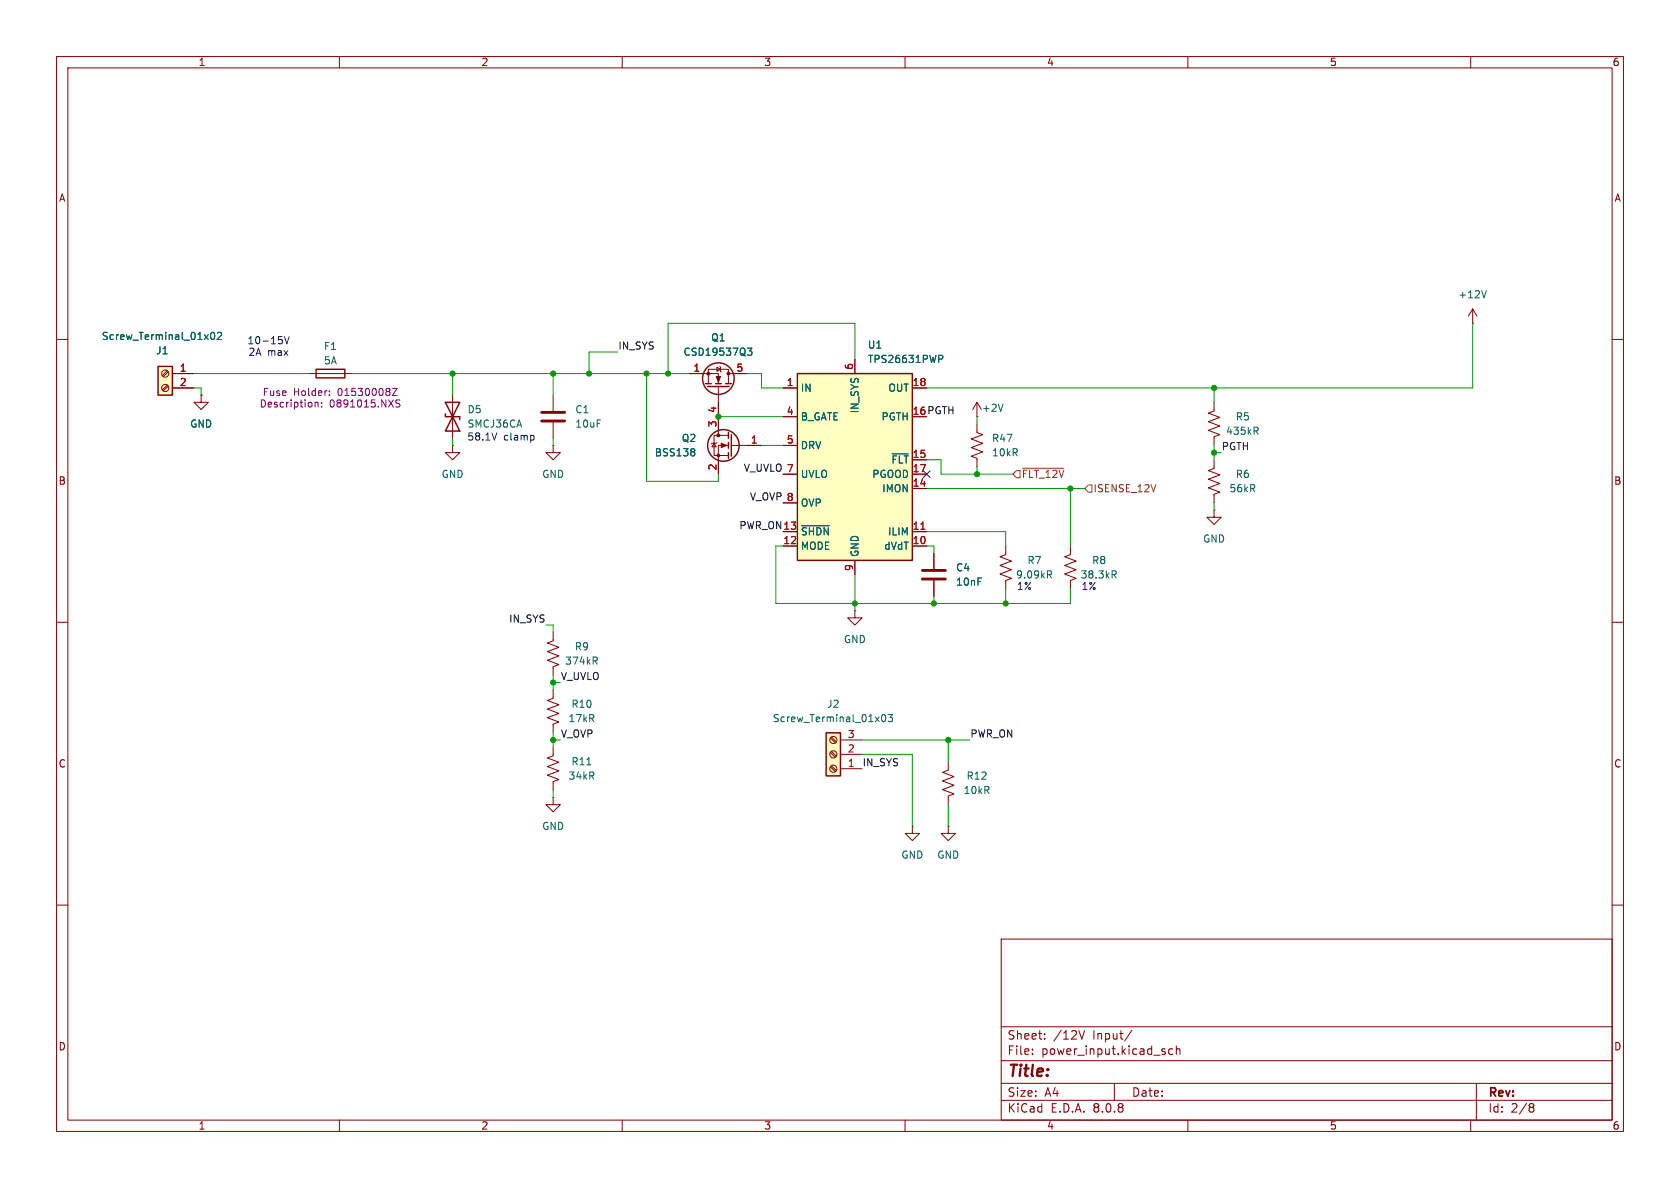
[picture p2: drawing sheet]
<svg xmlns="http://www.w3.org/2000/svg" width="297mm" height="210mm" viewBox="0 0 297 210" stroke-linecap="round" stroke-linejoin="round" font-family="sans-serif">
<g fill="none" stroke="#840000" stroke-width=".18">
<path d="M10 10h277v190h-277zM12 12h273v186h-273zM60 10v2M110 10v2M160 10v2M210 10v2M260 10v2M10 60h2M285 60h2M177.8 96.5v1.5l-1 .4 2 .8-2 .7 2 .8-2 .8 2 .7-1 .4v1.5M189.2 96.5v1.5l-1 .4 2 .8-2 .7 2 .8-2 .8 2 .7-1 .4v1.5M10 110h2"/>
<path d="M285 110h2M10 160h2M177 166h108v32h-108zM285 160h2M60 198v2M110 198v2M160 198v2M177 194.5h108M177 191.5h108M177 187.5h108M177 181.5h108M182.5 186.3v.1"/>
<path d="M182.5 185.5v.1M184.7 183.6v.1M184.7 182.8v.1M190.7 182.2l.5 1.5 .5-1.5M197 191.5v3M200.1 182.1l-1.3 2M205.8 185.9l.2 .2-.2 .3M205.8 185.4l.2 .1M207.3 185.5l-.4-.1-.3 .3v.4l.1 .2h.6M208 185.5l.2-.1 .3 .1 .1 .9M208 184.9v1.5M210 198v2"/>
<path d="M260 198v2M261 191.5v6.5M270.6 195.1l.4 .1 .2 .2-.3 .3M270.6 195.7h.3M270.9 195.7l.2 .2 .1 .4-.2 .2-.4 .1"/>
</g>
<path d="M185.5 101.6l.4 .6M185.7 100.9l.2 .3-.1 .3-.1 .1M196.9 101.6l.4 .6M197.1 100.9l.2 .3v.3l-.2 .1" fill="none" stroke="#006464" stroke-width=".18"/>
<path d="M141 66h20.3v33.1h-20.3z" fill="#ffffc2"/>
<g fill="none" stroke="#840000" stroke-width=".25">
<path d="M78.7 73.2v.5h2.6v.5M78.7 71.1h2.6l-1.3 2.6zM80 73.7l1.3 2.5h-2.6zM124.7 67.8h1M125.1 68.3h3.8M126.5 67.8h1M128.3 67.8h1M141 66h20.3v33.1h-20.3z"/>
<circle cx="127" cy="66.9" r="2.79"/>
</g>
<g fill="none" stroke="#840000" stroke-width=".18">
<path d="M260.3 57.2h.1M260.3 54.6l-.7 1.3M260.3 54.6v2.6M260.3 54.6l.8 1.3M35.6 69.9v1.2h1.2l-1.2 1.3-1.3-1.3h1.3M35.6 69.9h.1M80 78.7v1.3h1.3l-1.3 1.3-1.3-1.3h1.3M80 78.7h.1M80 69.9v7.6M97.8 78.7v1.3h1.3l-1.3 1.3-1.3-1.3h1.3M97.8 78.7h.1M97.8 69.9v2.7"/>
<path d="M97.8 74.7v2.8M121.9 66h5.1v1.8M125.2 67.8v-2.5h3.6v2.5M126.7 64.9l.7 .4-.7 .4zM127 68.3v5.4M127.3 64.8l.1 .1v.8l.1 .1M128.8 66h3.3M138.4 68.6h2.6M138.4 73.7h2.6M138.4 78.7h2.6M151.1 63.5v2.5M161.3 68.6h2.5"/>
<path d="M172.7 74.9v1.6l1 .3-2 .8 2 .8-2 .7 2 .8-2 .7 1 .4v1.6M172.7 73.7h.1M172.7 71.1v2.6M172.7 71.1l-.7 1.3M172.7 71.1l.8 1.3M214.6 71.1v1.5l-1 .4 2 .8-2 .7 2 .8-2 .8 2 .7-1 .4v1.5M138.4 96.5h2.6M138.4 94h2.6M138.4 83.8h2.6M138.4 88.9h2.6M151.1 99.1v2.5M161.3 96.5h2.5"/>
<path d="M161.3 94h2.5M161.3 86.4h2.5M161.3 81.3h2.5M161.3 83.8h2.5M214.6 81.3v1.5l-1 .4 2 .7-2 .8 2 .8-2 .7 2 .8-1 .4v1.5M214.6 90.2v1.2h1.3l-1.3 1.3-1.2-1.3h1.2M214.6 90.2h.1M97.8 111.8v1.5l-1 .4 2 .7-2 .8 2 .8-2 .7 2 .8-1 .4v1.5M97.8 132.1v1.5l-1 .4 2 .7-2 .8 2 .8-2 .7 2 .8-1 .4v1.5M97.8 121.9v1.5l-1 .4 2 .8-2 .7 2 .8-2 .8 2 .7-1 .4v1.5M167.6 134.6v1.5l-1 .4 2.1 .8-2.1 .7 2.1 .8-2.1 .8 2.1 .7-1.1 .4v1.5M97.8 141v1.2h1.3l-1.3 1.3-1.3-1.3h1.3"/>
<path d="M97.8 141h.1M161.3 146.1v1.2h-1.3l1.3 1.3 1.3-1.3h-1.3M161.3 146.1h.1M167.6 146.1v1.2h1.3l-1.3 1.3-1.2-1.3h1.2M167.6 146.1h.1"/>
</g>
<path d="M162.8 93.6h.7" fill="none" stroke="#a90000" stroke-width=".18"/>
<path d="M262.8 51.4l-.5 1.2M132.1 61.5h.8l-.4 .5 .4 .1v.6l-.2 .1-.5-.1M166 62.8h.4l.3 .3-.1 .3-.6 .1M177.3 71.4l-.4 1.3M222 76.2l.4 .6M222.2 75.5l.2 .3v.3l-.2 .1M141.7 92.9h4.9M157.7 80.2h2.9M105.2 116.8l.4 .6M105.3 116.1l.3 .3-.1 .3-.2 .1M103.7 135.2h.8" fill="none" stroke="#006464" stroke-width=".18"/>
<path d="M95.8 74.4h4M95.8 72.9h4" fill="none" stroke="#840000" stroke-width=".51"/>
<g fill="#840000" stroke="#840000" stroke-width=".18">
<path d="M126.6 66.5h.8l-.4 1.1z"/>
<circle cx="125.2" cy="66" r=".25"/>
<circle cx="128.8" cy="66" r=".25"/>
</g>
<path d="M27.9 64.8h2.6v5.1h-2.6z" fill="#ffffc2"/>
<g fill="none" stroke="#840000" stroke-width=".25">
<path d="M27.9 64.8h2.6v5.1h-2.6zM128.8 76.5v1M128.8 78.2v1M129.3 76.8v3.8M128.8 80v1"/>
<circle cx="127.9" cy="78.7" r="2.79"/>
</g>
<g fill="none" stroke="#840000" stroke-width=".18">
<path d="M29.6 68.1l-.9 .8M29.6 65.5l-.9 .9M29.7 68.2l-.8 .9M29.7 65.7l-.8 .8M30.5 66h3.8M30.5 68.6h3.8M126.2 78.4l.4 .6h-.7zM126.7 78.2l-.1 .2h-.7l-.2 .1M127 73.7v3.3M128.8 78.7h-1.8v5.1M128.8 77h-2.6v3.5h2.6M129.3 78.7h5.3"/>
<path d="M151.1 108v1.2h1.3l-1.3 1.3-1.2-1.3h1.2M151.1 108h.1"/>
<circle cx="29.2" cy="68.6" r=".63"/>
<circle cx="29.2" cy="66" r=".63"/>
</g>
<path d="M37.4 58.8l.1-.1a.68 .68 0 0 1 .5 .7 .68 .68 0 0 1-.5 .6 .84 .84 0 0 1-.1-1.2zM38.4 58.9l.5-.2 .3 .4-.8 .9h.8M122.6 79.3l.2 .3-.2 .3 .2 .2v.2l-.2 .3" fill="none" stroke="#006464" stroke-width=".18"/>
<g fill="#840000" stroke="#840000" stroke-width=".18">
<path d="M127.5 78.4l1 .3-1 .4z"/>
<circle cx="127" cy="80.5" r=".25"/>
<circle cx="127" cy="77" r=".25"/>
</g>
<path d="M146 129.5h2.6v7.7h-2.6z" fill="#ffffc2"/>
<path d="M55.9 65.3h5.1v1.5h-5.1zM146 129.5h2.6v7.7h-2.6z" fill="none" stroke="#840000" stroke-width=".25"/>
<g fill="none" stroke="#840000" stroke-width=".18">
<path d="M30.5 66h3.8M30.5 68.6h3.8M35.6 69.9h.1M54.6 66h7.6M121.9 66h2.6M127 71.1v5.1M129.5 66h2.6M132.1 78.7h2.5M138.4 78.7h2.6M138.4 68.6h2.6M138.4 73.7h2.6M151.1 63.5v2.5"/>
<path d="M161.3 68.6h2.5M127 81.3v2.5M138.4 96.5h2.6M138.4 94h2.6M138.4 83.8h2.6M138.4 88.9h2.6M151.1 99.1v2.5M161.3 96.5h2.5M161.3 94h2.5M161.3 86.4h2.5M161.3 81.3h2.5M161.3 83.8h2.5"/>
<path d="M165.1 97.8v2.8M165.1 102.6v2.8M146.8 130.5l.9 .8M146.8 133l.9 .9M146.8 135.6l.9 .8M147 130.3l.9 .8M147 132.8l.9 .9M147 135.4l.9 .8M148.6 135.9h3.8M148.6 133.4h3.8M148.6 130.8h3.8"/>
<circle cx="147.3" cy="135.9" r=".63"/>
<circle cx="147.3" cy="133.3" r=".63"/>
<circle cx="147.3" cy="130.8" r=".63"/>
</g>
<path d="M37.4 58.8l.1-.1a.68 .68 0 0 1 .5 .7 .68 .68 0 0 1-.5 .6 .84 .84 0 0 1-.1-1.2zM38.4 58.9l.5-.2 .3 .4-.8 .9h.8M122.6 79.3l.2 .3-.2 .3 .2 .2v.2l-.2 .3M132.1 61.5h.8l-.4 .5 .4 .1v.6l-.2 .1-.5-.1M166 62.8h.4l.3 .3-.1 .3-.6 .1M141.7 92.9h4.9M157.7 80.2h2.9M156 126.4l.1-.1a.68 .68 0 0 1 .5 .6 .68 .68 0 0 1-.5 .7l-.1-.1-.2-.4zM157 126.3h.8l-.4 .5 .3 .1v.6l-.2 .1-.5-.1" fill="none" stroke="#006464" stroke-width=".18"/>
<path d="M55.7 71.1v.9M55.7 71.2l.2-.1 .3 .1v.8M56.8 71.8v.2M56.8 71.2v.1M58.2 69.8v.1M58.2 69.1v.2M69.4 68.7h.8l-.8 1.2h.8M70.7 70.7h-.5l-.2 .1v.4l.6 .2 .1 .3-.2 .3-.5-.1" fill="none" stroke="#840084" stroke-width=".18"/>
<path d="M163.1 102.4h4M163.1 100.8h4" fill="none" stroke="#840000" stroke-width=".51"/>
<path d="M179.7 83.2h.6v1.3h-.6l-.6-.7zM180.8 82.8h7.3M192.4 85.7h.6v1.3h-.6l-.6-.6z" fill="none" stroke="#725600" stroke-width=".18"/>
<path d="M50.3 59.5l.4 1.3 .4-1.3M87.8 76.5l-.4 1.3M94.2 77l.2 .2v.4l-.2 .2" fill="none" stroke="#0000c2" stroke-width=".18"/>
<g fill="none" stroke="#009600" stroke-width=".18">
<path d="M260.3 57.2v11.4h-96.5M34.3 66h20.3M34.3 68.6h1.3v1.3M62.2 66h59.7M80 66v3.9M80 77.5v1.2M97.8 66v3.9M97.8 77.5v1.2M109.2 62.2h-5.1v3.8M114.3 66v19.1h12.7v-1.3M127 73.7h11.4M132.1 66h2.5v2.6h3.8"/>
<path d="M134.6 78.7h3.8M151.1 63.5v-6.3h-33v8.8M172.7 73.7v1.2M214.6 68.6v2.5M214.6 78.7v2.6M138.4 96.5h-1.2v10.2h52v-2.6M163.8 94h14v2.5M163.8 81.3h2.6v2.5h12.7M163.8 96.5h1.3v1.3M163.8 86.4h28M172.7 82.6v1.2M189.2 86.4v10.1"/>
<path d="M214.6 88.9v1.3M214.6 80h1.3M96.5 110.5h1.3v1.3M97.8 119.4v2.5M151.1 101.6v6.4M165.1 105.4v1.3M177.8 104.1v2.6M97.8 129.5v2.6M97.8 139.7v1.3M97.8 130.8h1.3M97.8 120.7h1.3M152.4 130.8h19"/>
<path d="M152.4 133.4h8.9v12.7M167.6 130.8v3.8M167.6 142.2v3.9"/>
</g>
<path d="M163.2 83.2l1.2 1.2M164.4 83.2l-1.2 1.2" fill="none" stroke="#000084" stroke-width=".18"/>
<path d="M162.8 93.6h.7" fill="none" stroke="#a90000" stroke-width=".18"/>
<g fill="#009600" stroke="#009600" stroke-width=".18">
<circle cx="214.6" cy="80" r=".46"/>
<circle cx="177.8" cy="106.7" r=".46"/>
<circle cx="172.7" cy="83.8" r=".46"/>
<circle cx="189.2" cy="86.4" r=".46"/>
<circle cx="214.6" cy="68.6" r=".46"/>
<circle cx="127" cy="73.7" r=".46"/>
<circle cx="114.3" cy="66" r=".46"/>
<circle cx="118.1" cy="66" r=".46"/>
<circle cx="97.8" cy="130.8" r=".46"/>
<circle cx="97.8" cy="120.7" r=".46"/>
<circle cx="167.6" cy="130.8" r=".46"/>
<circle cx="151.1" cy="106.7" r=".46"/>
<circle cx="165.1" cy="106.7" r=".46"/>
<circle cx="97.8" cy="66" r=".46"/>
<circle cx="104.1" cy="66" r=".46"/>
<circle cx="80" cy="66" r=".46"/>
</g>
<text font-size="2.8" fill="#840000" x="178" y="190.9">Title:</text>
<g font-size="2.1" fill="#840000">
<text x="178" y="184">Sheet:</text>
<text x="186.2" y="184">/12V</text>
<text x="193.2" y="184">Input/</text>
<text x="178" y="186.7">File:</text>
<text x="184.1" y="186.7">power_input.kicad_sch</text>
<text x="178" y="196.9">KiCad</text>
<text x="178" y="194.1">Size:</text>
<text x="184.7" y="194.1">A4</text>
<text x="185.7" y="196.9">E.D.A.</text>
<text x="193.3" y="196.9">8.0.8</text>
<text x="200" y="194.1">Date:</text>
<text x="263" y="194.3">Rev:</text>
<text x="263" y="196.9">Id:</text>
<text x="267.1" y="196.9">2/8</text>
</g>
<g font-size="1.8" fill="#840000">
<text x="35" y="11.9">1</text>
<text x="85" y="11.9">2</text>
<text x="135" y="11.9">3</text>
<text x="185" y="11.9">4</text>
<text x="235" y="11.9">5</text>
<text x="285" y="11.9">6</text>
<text x="10.3" y="35.9">A</text>
<text x="285.3" y="35.9">A</text>
<text x="161.2" y="73.4">16 PGTH</text>
<text x="10.3" y="85.9">B</text>
<text x="285.3" y="85.9">B</text>
<text x="10.3" y="135.9">C</text>
<text x="285.3" y="135.9">C</text>
<text x="10.3" y="185.9">D</text>
<text x="285.3" y="185.9">D</text>
<text x="35" y="199.9">1</text>
<text x="85" y="199.9">2</text>
<text x="135" y="199.9">3</text>
<text x="185" y="199.9">4</text>
<text x="235" y="199.9">5</text>
<text x="285" y="199.9">6</text>
</g>
<g font-size="1.8" fill="#006464">
<text x="257.7" y="52.9">+12V</text>
<text x="17.9" y="60.3">Screw_Terminal_01x02</text>
<text x="27.5" y="62.8">J1</text>
<text x="57.2" y="62.1">F1</text>
<text x="57.2" y="64.6">5A</text>
<text x="120.7" y="63.1">CSD19537Q3</text>
<text x="125.6" y="60.6">Q1</text>
<text x="153.3" y="61.8">U1</text>
<text x="153.3" y="64.4">TPS26631PWP</text>
<text x="141.5" y="69.4">IN</text>
<text x="157" y="69.4">OUT</text>
<text x="33.5" y="75.8">GND</text>
<text x="82.6" y="73.3">D5</text>
<text x="82.6" y="75.8">SMCJ36CA</text>
<text x="101.6" y="73.3">C1</text>
<text x="101.6" y="75.8">10uF</text>
<text x="141.5" y="74.5">B_GATE</text>
<text x="152" y="73.2" transform="rotate(-90 152 73.2)">IN_SYS</text>
<text x="155.7" y="74.5">PGTH</text>
<text x="173.5" y="73">+2V</text>
<text x="216.6" y="77.1">435kR</text>
<text x="218.4" y="74.5">R5</text>
<text x="115.7" y="80.9">BSS138</text>
<text x="120.4" y="78.3">Q2</text>
<text x="141.5" y="79.6">DRV</text>
<text x="157.5" y="82.1">~{FLT}</text>
<text x="175.3" y="80.9">10kR</text>
<text x="175.3" y="78.3">R47</text>
<text x="78" y="84.7">GND</text>
<text x="95.8" y="84.7">GND</text>
<text x="141.5" y="84.7">UVLO</text>
<text x="141.5" y="89.8">OVP</text>
<text x="154.1" y="84.7">PGOOD</text>
<text x="155.9" y="87.2">IMON</text>
<text x="217.2" y="87.2">56kR</text>
<text x="218.4" y="84.7">R6</text>
<text x="141.5" y="94.8">~{SHDN}</text>
<text x="156.9" y="94.8">ILIM</text>
<text x="141.5" y="97.4">MODE</text>
<text x="152" y="98.6" transform="rotate(-90 152 98.6)">GND</text>
<text x="156.2" y="97.4">dVdT</text>
<text x="168.9" y="101.2">C4</text>
<text x="181.5" y="99.9">R7</text>
<text x="193" y="99.9">R8</text>
<text x="212.6" y="96.1">GND</text>
<text x="168.9" y="103.7">10nF</text>
<text x="179.5" y="102.5">9.09kR</text>
<text x="190.9" y="102.5">38.3kR</text>
<text x="149.1" y="113.9">GND</text>
<text x="99.8" y="117.7">374kR</text>
<text x="101.5" y="115.2">R9</text>
<text x="100.9" y="125.3">R10</text>
<text x="146.1" y="125.3">J2</text>
<text x="100.4" y="127.9">17kR</text>
<text x="136.5" y="127.9">Screw_Terminal_01x03</text>
<text x="100.9" y="135.5">R11</text>
<text x="100.4" y="138">34kR</text>
<text x="170.3" y="140.6">10kR</text>
<text x="170.8" y="138">R12</text>
<text x="95.8" y="146.9">GND</text>
<text x="159.3" y="152">GND</text>
<text x="165.6" y="152">GND</text>
</g>
<g font-size="1.8" fill="#a90000">
<text x="31.7" y="65.8">1</text>
<text x="122.5" y="65.8">1</text>
<text x="130.1" y="65.8">5</text>
<text x="150.9" y="65.5" transform="rotate(-90 150.9 65.5)">6</text>
<text x="31.7" y="68.3">2</text>
<text x="139" y="68.3">1</text>
<text x="161.2" y="68.3">18</text>
<text x="126.7" y="75.6" transform="rotate(-90 126.7 75.6)">3</text>
<text x="126.7" y="73.1" transform="rotate(-90 126.7 73.1)">4</text>
<text x="139" y="73.4">4</text>
<text x="161.2" y="73.4">16</text>
<text x="126.7" y="83.3" transform="rotate(-90 126.7 83.3)">2</text>
<text x="132.6" y="78.5">1</text>
<text x="139" y="78.5">5</text>
<text x="139" y="83.6">7</text>
<text x="161.2" y="81">15</text>
<text x="161.2" y="83.6">17</text>
<text x="139" y="88.6">8</text>
<text x="161.2" y="86.1">14</text>
<text x="138.4" y="93.7">13</text>
<text x="161.2" y="93.7">11</text>
<text x="138.4" y="96.3">12</text>
<text x="150.9" y="101" transform="rotate(-90 150.9 101)">9</text>
<text x="161.2" y="96.3">10</text>
<text x="149.8" y="130.6">3</text>
<text x="149.8" y="135.6">1</text>
<text x="149.8" y="133.1">2</text>
</g>
<g font-size="1.8" fill="#0000c2">
<text x="43.6" y="61.1">10-15V</text>
<text x="43.8" y="63.1">2A</text>
<text x="47.3" y="63.1">max</text>
<text x="82.5" y="78.1">58.1V</text>
<text x="89" y="78.1">clamp</text>
<text x="179.7" y="104.5">1%</text>
<text x="191.1" y="104.5">1%</text>
</g>
<g font-size="1.8" fill="#0f0f0f">
<text x="109.2" y="61.9">IN_SYS</text>
<text x="131.4" y="83.5">V_UVLO 7</text>
<text x="215.9" y="79.7">PGTH</text>
<text x="132.5" y="88.6">V_OVP 8</text>
<text x="130.6" y="93.6">PWR_ON13</text>
<text x="89.9" y="110.1">IN_SYS</text>
<text x="99.1" y="120.3">V_UVLO</text>
<text x="99.1" y="130.5">V_OVP</text>
<text x="171.4" y="130.5">PWR_ON</text>
<text x="152.4" y="135.5">IN_SYS</text>
</g>
<g font-size="1.8" fill="#840084">
<text x="46.3" y="70.2">Fuse</text>
<text x="51.9" y="70.2">Holder:</text>
<text x="59.8" y="70.2">01530008Z</text>
<text x="45.8" y="72.2">Description:</text>
<text x="58.2" y="72.2">0891015.NXS</text>
</g>
<g font-size="1.8" fill="#725600">
<text x="180.5" y="84.7">~{FLT_12V}</text>
<text x="193.2" y="87.2">ISENSE_12V</text>
</g>
</svg>
